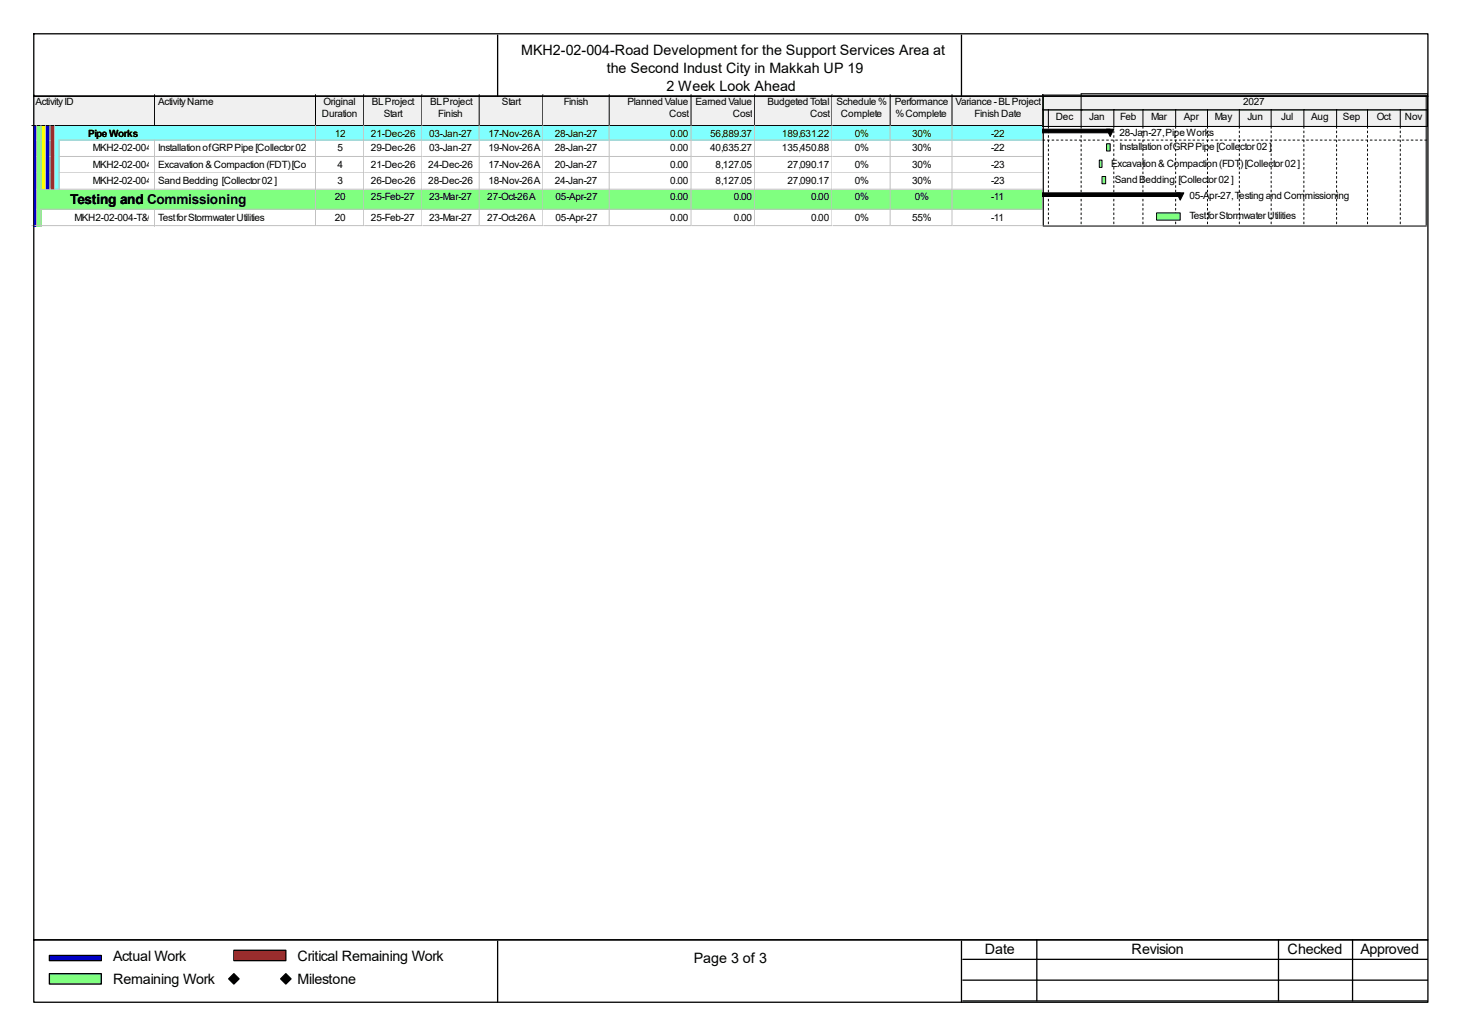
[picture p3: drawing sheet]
<svg xmlns="http://www.w3.org/2000/svg" width="297mm" height="210mm" viewBox="0 0 297 210" stroke-linecap="round" stroke-linejoin="round" font-family="sans-serif">
<path d="M6.6 19.2h25v6.5h-25z" fill="#f0f0f0"/>
<path d="M31.4 19.2v6.3h-24.9" fill="none" stroke="#000" stroke-width=".2"/>
<path d="M31.6 19.2h32.6v6.5h-32.6z" fill="#f0f0f0"/>
<path d="M64.1 19.2v6.3h-32.7" fill="none" stroke="#000" stroke-width=".2"/>
<path d="M64.2 19.2h9.8v6.5h-9.8z" fill="#f0f0f0"/>
<path d="M73.8 19.2v6.3h-9.7" fill="none" stroke="#000" stroke-width=".2"/>
<path d="M74 19.2h11.9v6.5h-11.9z" fill="#f0f0f0"/>
<path d="M85.7 19.2v6.3h-11.9" fill="none" stroke="#000" stroke-width=".2"/>
<path d="M85.9 19.2h11.6v6.5h-11.6z" fill="#f0f0f0"/>
<path d="M97.3 19.2v6.3h-11.6" fill="none" stroke="#000" stroke-width=".2"/>
<path d="M97.5 19.2h12.9v6.5h-12.9z" fill="#f0f0f0"/>
<path d="M110.2 19.2v6.3h-12.9" fill="none" stroke="#000" stroke-width=".2"/>
<path d="M110.4 19.2h13.5v6.5h-13.5z" fill="#f0f0f0"/>
<path d="M123.7 19.2v6.3h-13.5" fill="none" stroke="#000" stroke-width=".2"/>
<path d="M123.9 19.2h16.6v6.5h-16.6z" fill="#f0f0f0"/>
<path d="M140.3 19.2v6.3h-16.6" fill="none" stroke="#000" stroke-width=".2"/>
<path d="M140.5 19.2h12.9v6.5h-12.9z" fill="#f0f0f0"/>
<path d="M153.2 19.2v6.3h-12.9" fill="none" stroke="#000" stroke-width=".2"/>
<path d="M153.4 19.2h15.7v6.5h-15.7z" fill="#f0f0f0"/>
<path d="M168.9 19.2v6.3h-15.7" fill="none" stroke="#000" stroke-width=".2"/>
<path d="M169.1 19.2h11.8v6.5h-11.8z" fill="#f0f0f0"/>
<path d="M180.7 19.2v6.3h-11.8" fill="none" stroke="#000" stroke-width=".2"/>
<path d="M180.9 19.2h12.6v6.5h-12.6z" fill="#f0f0f0"/>
<path d="M193.3 19.2v6.3h-12.6" fill="none" stroke="#000" stroke-width=".2"/>
<path d="M193.5 19.2h18.4v6.5h-18.4z" fill="#f0f0f0"/>
<path d="M211.7 19.2v6.3h-18.4" fill="none" stroke="#000" stroke-width=".2"/>
<path d="M6.6 25.7h1v2.9h-1z" fill="#00f"/>
<path d="M7.4 25.5v3.1" fill="none" stroke="#c0c0c0" stroke-width=".2"/>
<path d="M7.6 25.7h.9v2.9h-.9z" fill="#80ff80"/>
<path d="M8.3 25.5v3.1" fill="none" stroke="#c0c0c0" stroke-width=".2"/>
<path d="M8.5 25.7h.9v2.9h-.9z" fill="#ff0"/>
<path d="M9.2 25.5v3.1" fill="none" stroke="#c0c0c0" stroke-width=".2"/>
<path d="M9.4 25.7h.9v2.9h-.9z" fill="#00f"/>
<path d="M10.2 25.5v3.1" fill="none" stroke="#c0c0c0" stroke-width=".2"/>
<path d="M10.3 25.7h1v2.9h-1z" fill="#f00"/>
<path d="M11.1 25.5v3.1" fill="none" stroke="#c0c0c0" stroke-width=".2"/>
<path d="M11.3 25.7h20.3v2.9h-20.3z" fill="#80ffff"/>
<path d="M12 28.4h19.6" fill="none" stroke="#c0c0c0" stroke-width=".2"/>
<path d="M31.6 25.7h32.6v2.9h-32.6z" fill="#80ffff"/>
<path d="M64.1 25.5v2.9h-32.5" fill="none" stroke="#c0c0c0" stroke-width=".2"/>
<path d="M64.2 25.7h9.8v2.9h-9.8z" fill="#80ffff"/>
<path d="M73.8 25.5v2.9h-9.6" fill="none" stroke="#c0c0c0" stroke-width=".2"/>
<path d="M74 25.7h11.9v2.9h-11.9z" fill="#80ffff"/>
<path d="M85.7 25.5v2.9h-11.7" fill="none" stroke="#c0c0c0" stroke-width=".2"/>
<path d="M85.9 25.7h11.6v2.9h-11.6z" fill="#80ffff"/>
<path d="M97.3 25.5v2.9h-11.5" fill="none" stroke="#c0c0c0" stroke-width=".2"/>
<path d="M97.5 25.7h12.9v2.9h-12.9z" fill="#80ffff"/>
<path d="M110.2 25.5v2.9h-12.7" fill="none" stroke="#c0c0c0" stroke-width=".2"/>
<path d="M110.4 25.7h13.5v2.9h-13.5z" fill="#80ffff"/>
<path d="M123.7 25.5v2.9h-13.3" fill="none" stroke="#c0c0c0" stroke-width=".2"/>
<path d="M123.9 25.7h16.6v2.9h-16.6z" fill="#80ffff"/>
<path d="M140.3 25.5v2.9h-16.4" fill="none" stroke="#c0c0c0" stroke-width=".2"/>
<path d="M140.5 25.7h12.9v2.9h-12.9z" fill="#80ffff"/>
<path d="M153.2 25.5v2.9h-12.7" fill="none" stroke="#c0c0c0" stroke-width=".2"/>
<path d="M153.4 25.7h15.7v2.9h-15.7z" fill="#80ffff"/>
<path d="M168.9 25.5v2.9h-15.5" fill="none" stroke="#c0c0c0" stroke-width=".2"/>
<path d="M169.1 25.7h11.8v2.9h-11.8z" fill="#80ffff"/>
<path d="M180.7 25.5v2.9h-11.6" fill="none" stroke="#c0c0c0" stroke-width=".2"/>
<path d="M180.9 25.7h12.6v2.9h-12.6z" fill="#80ffff"/>
<path d="M193.3 25.5v2.9h-12.4" fill="none" stroke="#c0c0c0" stroke-width=".2"/>
<path d="M193.5 25.7h18.4v2.9h-18.4z" fill="#80ffff"/>
<path d="M211.7 25.5v2.9h-18.2" fill="none" stroke="#c0c0c0" stroke-width=".2"/>
<path d="M6.6 28.6h1v3.3h-1z" fill="#00f"/>
<path d="M7.4 28.4v3.5" fill="none" stroke="#c0c0c0" stroke-width=".2"/>
<path d="M7.6 28.6h.9v3.3h-.9z" fill="#80ff80"/>
<path d="M8.3 28.4v3.5" fill="none" stroke="#c0c0c0" stroke-width=".2"/>
<path d="M8.5 28.6h.9v3.3h-.9z" fill="#ff0"/>
<path d="M9.2 28.4v3.5" fill="none" stroke="#c0c0c0" stroke-width=".2"/>
<path d="M9.4 28.6h.9v3.3h-.9z" fill="#00f"/>
<path d="M10.2 28.4v3.5" fill="none" stroke="#c0c0c0" stroke-width=".2"/>
<path d="M10.3 28.6h1v3.3h-1z" fill="#f00"/>
<path d="M11.1 28.4v3.5" fill="none" stroke="#c0c0c0" stroke-width=".2"/>
<path d="M11.3 28.6h.9v3.3h-.9z" fill="#80ffff"/>
<path d="M12 28.4v3.5" fill="none" stroke="#c0c0c0" stroke-width=".2"/>
<path d="M12.2 28.6h19.4v3.3h-19.4z" fill="#fff"/>
<path d="M12 31.7h19.6M31.4 28.4v3.5" fill="none" stroke="#c0c0c0" stroke-width=".2"/>
<path d="M31.6 28.6h32.6v3.3h-32.6z" fill="#fff"/>
<path d="M64.1 28.4v3.3h-32.5" fill="none" stroke="#c0c0c0" stroke-width=".2"/>
<path d="M64.2 28.6h9.8v3.3h-9.8z" fill="#fff"/>
<path d="M73.8 28.4v3.3h-9.6" fill="none" stroke="#c0c0c0" stroke-width=".2"/>
<path d="M74 28.6h11.9v3.3h-11.9z" fill="#fff"/>
<path d="M85.7 28.4v3.3h-11.7" fill="none" stroke="#c0c0c0" stroke-width=".2"/>
<path d="M85.9 28.6h11.6v3.3h-11.6z" fill="#fff"/>
<path d="M97.3 28.4v3.3h-11.5" fill="none" stroke="#c0c0c0" stroke-width=".2"/>
<path d="M97.5 28.6h12.9v3.3h-12.9z" fill="#fff"/>
<path d="M110.2 28.4v3.3h-12.7" fill="none" stroke="#c0c0c0" stroke-width=".2"/>
<path d="M110.4 28.6h13.5v3.3h-13.5z" fill="#fff"/>
<path d="M123.7 28.4v3.3h-13.3" fill="none" stroke="#c0c0c0" stroke-width=".2"/>
<path d="M123.9 28.6h16.6v3.3h-16.6z" fill="#fff"/>
<path d="M140.3 28.4v3.3h-16.4" fill="none" stroke="#c0c0c0" stroke-width=".2"/>
<path d="M140.5 28.6h12.9v3.3h-12.9z" fill="#fff"/>
<path d="M153.2 28.4v3.3h-12.7" fill="none" stroke="#c0c0c0" stroke-width=".2"/>
<path d="M153.4 28.6h15.7v3.3h-15.7z" fill="#fff"/>
<path d="M168.9 28.4v3.3h-15.5" fill="none" stroke="#c0c0c0" stroke-width=".2"/>
<path d="M169.1 28.6h11.8v3.3h-11.8z" fill="#fff"/>
<path d="M180.7 28.4v3.3h-11.6" fill="none" stroke="#c0c0c0" stroke-width=".2"/>
<path d="M180.9 28.6h12.6v3.3h-12.6z" fill="#fff"/>
<path d="M193.3 28.4v3.3h-12.4" fill="none" stroke="#c0c0c0" stroke-width=".2"/>
<path d="M193.5 28.6h18.4v3.3h-18.4z" fill="#fff"/>
<path d="M211.7 28.4v3.3h-18.2" fill="none" stroke="#c0c0c0" stroke-width=".2"/>
<path d="M6.6 31.9h1v3.4h-1z" fill="#00f"/>
<path d="M7.4 31.7v3.6" fill="none" stroke="#c0c0c0" stroke-width=".2"/>
<path d="M7.6 31.9h.9v3.4h-.9z" fill="#80ff80"/>
<path d="M8.3 31.7v3.6" fill="none" stroke="#c0c0c0" stroke-width=".2"/>
<path d="M8.5 31.9h.9v3.4h-.9z" fill="#ff0"/>
<path d="M9.2 31.7v3.6" fill="none" stroke="#c0c0c0" stroke-width=".2"/>
<path d="M9.4 31.9h.9v3.4h-.9z" fill="#00f"/>
<path d="M10.2 31.7v3.6" fill="none" stroke="#c0c0c0" stroke-width=".2"/>
<path d="M10.3 31.9h1v3.4h-1z" fill="#f00"/>
<path d="M11.1 31.7v3.6" fill="none" stroke="#c0c0c0" stroke-width=".2"/>
<path d="M11.3 31.9h.9v3.4h-.9z" fill="#80ffff"/>
<path d="M12 31.7v3.6" fill="none" stroke="#c0c0c0" stroke-width=".2"/>
<path d="M12.2 31.9h19.4v3.4h-19.4z" fill="#fff"/>
<path d="M12 35.1h19.6M31.4 31.7v3.6" fill="none" stroke="#c0c0c0" stroke-width=".2"/>
<path d="M31.6 31.9h32.6v3.4h-32.6z" fill="#fff"/>
<path d="M64.1 31.7v3.4h-32.5" fill="none" stroke="#c0c0c0" stroke-width=".2"/>
<path d="M64.2 31.9h9.8v3.4h-9.8z" fill="#fff"/>
<path d="M73.8 31.7v3.4h-9.6" fill="none" stroke="#c0c0c0" stroke-width=".2"/>
<path d="M74 31.9h11.9v3.4h-11.9z" fill="#fff"/>
<path d="M85.7 31.7v3.4h-11.7" fill="none" stroke="#c0c0c0" stroke-width=".2"/>
<path d="M85.9 31.9h11.6v3.4h-11.6z" fill="#fff"/>
<path d="M97.3 31.7v3.4h-11.5" fill="none" stroke="#c0c0c0" stroke-width=".2"/>
<path d="M97.5 31.9h12.9v3.4h-12.9z" fill="#fff"/>
<path d="M110.2 31.7v3.4h-12.7" fill="none" stroke="#c0c0c0" stroke-width=".2"/>
<path d="M110.4 31.9h13.5v3.4h-13.5z" fill="#fff"/>
<path d="M123.7 31.7v3.4h-13.3" fill="none" stroke="#c0c0c0" stroke-width=".2"/>
<path d="M123.9 31.9h16.6v3.4h-16.6z" fill="#fff"/>
<path d="M140.3 31.7v3.4h-16.4" fill="none" stroke="#c0c0c0" stroke-width=".2"/>
<path d="M140.5 31.9h12.9v3.4h-12.9z" fill="#fff"/>
<path d="M153.2 31.7v3.4h-12.7" fill="none" stroke="#c0c0c0" stroke-width=".2"/>
<path d="M153.4 31.9h15.7v3.4h-15.7z" fill="#fff"/>
<path d="M168.9 31.7v3.4h-15.5" fill="none" stroke="#c0c0c0" stroke-width=".2"/>
<path d="M169.1 31.9h11.8v3.4h-11.8z" fill="#fff"/>
<path d="M180.7 31.7v3.4h-11.6" fill="none" stroke="#c0c0c0" stroke-width=".2"/>
<path d="M180.9 31.9h12.6v3.4h-12.6z" fill="#fff"/>
<path d="M193.3 31.7v3.4h-12.4" fill="none" stroke="#c0c0c0" stroke-width=".2"/>
<path d="M193.5 31.9h18.4v3.4h-18.4z" fill="#fff"/>
<path d="M211.7 31.7v3.4h-18.2" fill="none" stroke="#c0c0c0" stroke-width=".2"/>
<path d="M6.6 35.3h1v3.3h-1z" fill="#00f"/>
<path d="M7.4 35.1v3.5" fill="none" stroke="#c0c0c0" stroke-width=".2"/>
<path d="M7.6 35.3h.9v3.3h-.9z" fill="#80ff80"/>
<path d="M8.3 35.1v3.5" fill="none" stroke="#c0c0c0" stroke-width=".2"/>
<path d="M8.5 35.3h.9v3.3h-.9z" fill="#ff0"/>
<path d="M8.3 38.4h1.1M9.2 35.1v3.5" fill="none" stroke="#c0c0c0" stroke-width=".2"/>
<path d="M9.4 35.3h.9v3.3h-.9z" fill="#00f"/>
<path d="M9.2 38.4h1.1M10.2 35.1v3.5" fill="none" stroke="#c0c0c0" stroke-width=".2"/>
<path d="M10.3 35.3h1v3.3h-1z" fill="#f00"/>
<path d="M10.2 38.4h1.1M11.1 35.1v3.5" fill="none" stroke="#c0c0c0" stroke-width=".2"/>
<path d="M11.3 35.3h.9v3.3h-.9z" fill="#80ffff"/>
<path d="M11.1 38.4h1.1M12 35.1v3.5" fill="none" stroke="#c0c0c0" stroke-width=".2"/>
<path d="M12.2 35.3h19.4v3.3h-19.4z" fill="#fff"/>
<path d="M12 38.4h19.6M31.4 35.1v3.5" fill="none" stroke="#c0c0c0" stroke-width=".2"/>
<path d="M31.6 35.3h32.6v3.3h-32.6z" fill="#fff"/>
<path d="M64.1 35.1v3.3h-32.5" fill="none" stroke="#c0c0c0" stroke-width=".2"/>
<path d="M64.2 35.3h9.8v3.3h-9.8z" fill="#fff"/>
<path d="M73.8 35.1v3.3h-9.6" fill="none" stroke="#c0c0c0" stroke-width=".2"/>
<path d="M74 35.3h11.9v3.3h-11.9z" fill="#fff"/>
<path d="M85.7 35.1v3.3h-11.7" fill="none" stroke="#c0c0c0" stroke-width=".2"/>
<path d="M85.9 35.3h11.6v3.3h-11.6z" fill="#fff"/>
<path d="M97.3 35.1v3.3h-11.5" fill="none" stroke="#c0c0c0" stroke-width=".2"/>
<path d="M97.5 35.3h12.9v3.3h-12.9z" fill="#fff"/>
<path d="M110.2 35.1v3.3h-12.7" fill="none" stroke="#c0c0c0" stroke-width=".2"/>
<path d="M110.4 35.3h13.5v3.3h-13.5z" fill="#fff"/>
<path d="M123.7 35.1v3.3h-13.3" fill="none" stroke="#c0c0c0" stroke-width=".2"/>
<path d="M123.9 35.3h16.6v3.3h-16.6z" fill="#fff"/>
<path d="M140.3 35.1v3.3h-16.4" fill="none" stroke="#c0c0c0" stroke-width=".2"/>
<path d="M140.5 35.3h12.9v3.3h-12.9z" fill="#fff"/>
<path d="M153.2 35.1v3.3h-12.7" fill="none" stroke="#c0c0c0" stroke-width=".2"/>
<path d="M153.4 35.3h15.7v3.3h-15.7z" fill="#fff"/>
<path d="M168.9 35.1v3.3h-15.5" fill="none" stroke="#c0c0c0" stroke-width=".2"/>
<path d="M169.1 35.3h11.8v3.3h-11.8z" fill="#fff"/>
<path d="M180.7 35.1v3.3h-11.6" fill="none" stroke="#c0c0c0" stroke-width=".2"/>
<path d="M180.9 35.3h12.6v3.3h-12.6z" fill="#fff"/>
<path d="M193.3 35.1v3.3h-12.4" fill="none" stroke="#c0c0c0" stroke-width=".2"/>
<path d="M193.5 35.3h18.4v3.3h-18.4z" fill="#fff"/>
<path d="M211.7 35.1v3.3h-18.2" fill="none" stroke="#c0c0c0" stroke-width=".2"/>
<path d="M6.6 38.6h1v4h-1z" fill="#00f"/>
<path d="M7.4 38.4v4.2" fill="none" stroke="#c0c0c0" stroke-width=".2"/>
<path d="M7.6 38.6h24v4h-24z" fill="#80ff80"/>
<path d="M8.3 42.5h23.3" fill="none" stroke="#c0c0c0" stroke-width=".2"/>
<path d="M31.6 38.6h32.6v4h-32.6z" fill="#80ff80"/>
<path d="M64.1 38.4v4.1h-32.5" fill="none" stroke="#c0c0c0" stroke-width=".2"/>
<path d="M64.2 38.6h9.8v4h-9.8z" fill="#80ff80"/>
<path d="M73.8 38.4v4.1h-9.6" fill="none" stroke="#c0c0c0" stroke-width=".2"/>
<path d="M74 38.6h11.9v4h-11.9z" fill="#80ff80"/>
<path d="M85.7 38.4v4.1h-11.7" fill="none" stroke="#c0c0c0" stroke-width=".2"/>
<path d="M85.9 38.6h11.6v4h-11.6z" fill="#80ff80"/>
<path d="M97.3 38.4v4.1h-11.5" fill="none" stroke="#c0c0c0" stroke-width=".2"/>
<path d="M97.5 38.6h12.9v4h-12.9z" fill="#80ff80"/>
<path d="M110.2 38.4v4.1h-12.7" fill="none" stroke="#c0c0c0" stroke-width=".2"/>
<path d="M110.4 38.6h13.5v4h-13.5z" fill="#80ff80"/>
<path d="M123.7 38.4v4.1h-13.3" fill="none" stroke="#c0c0c0" stroke-width=".2"/>
<path d="M123.9 38.6h16.6v4h-16.6z" fill="#80ff80"/>
<path d="M140.3 38.4v4.1h-16.4" fill="none" stroke="#c0c0c0" stroke-width=".2"/>
<path d="M140.5 38.6h12.9v4h-12.9z" fill="#80ff80"/>
<path d="M153.2 38.4v4.1h-12.7" fill="none" stroke="#c0c0c0" stroke-width=".2"/>
<path d="M153.4 38.6h15.7v4h-15.7z" fill="#80ff80"/>
<path d="M168.9 38.4v4.1h-15.5" fill="none" stroke="#c0c0c0" stroke-width=".2"/>
<path d="M169.1 38.6h11.8v4h-11.8z" fill="#80ff80"/>
<path d="M180.7 38.4v4.1h-11.6" fill="none" stroke="#c0c0c0" stroke-width=".2"/>
<path d="M180.9 38.6h12.6v4h-12.6z" fill="#80ff80"/>
<path d="M193.3 38.4v4.1h-12.4" fill="none" stroke="#c0c0c0" stroke-width=".2"/>
<path d="M193.5 38.6h18.4v4h-18.4z" fill="#80ff80"/>
<path d="M211.7 38.4v4.1h-18.2" fill="none" stroke="#c0c0c0" stroke-width=".2"/>
<path d="M6.6 42.6h1v3.4h-1z" fill="#00f"/>
<path d="M6.5 45.8h1.1M7.4 42.5v3.5" fill="none" stroke="#c0c0c0" stroke-width=".2"/>
<path d="M7.6 42.6h.9v3.4h-.9z" fill="#80ff80"/>
<path d="M7.4 45.8h1.1M8.3 42.5v3.5" fill="none" stroke="#c0c0c0" stroke-width=".2"/>
<path d="M8.5 42.6h23.1v3.4h-23.1z" fill="#fff"/>
<path d="M8.3 45.8h23.3M31.4 42.5v3.5" fill="none" stroke="#c0c0c0" stroke-width=".2"/>
<path d="M31.6 42.6h32.6v3.4h-32.6z" fill="#fff"/>
<path d="M64.1 42.5v3.3h-32.5" fill="none" stroke="#c0c0c0" stroke-width=".2"/>
<path d="M64.2 42.6h9.8v3.4h-9.8z" fill="#fff"/>
<path d="M73.8 42.5v3.3h-9.6" fill="none" stroke="#c0c0c0" stroke-width=".2"/>
<path d="M74 42.6h11.9v3.4h-11.9z" fill="#fff"/>
<path d="M85.7 42.5v3.3h-11.7" fill="none" stroke="#c0c0c0" stroke-width=".2"/>
<path d="M85.9 42.6h11.6v3.4h-11.6z" fill="#fff"/>
<path d="M97.3 42.5v3.3h-11.5" fill="none" stroke="#c0c0c0" stroke-width=".2"/>
<path d="M97.5 42.6h12.9v3.4h-12.9z" fill="#fff"/>
<path d="M110.2 42.5v3.3h-12.7" fill="none" stroke="#c0c0c0" stroke-width=".2"/>
<path d="M110.4 42.6h13.5v3.4h-13.5z" fill="#fff"/>
<path d="M123.7 42.5v3.3h-13.3" fill="none" stroke="#c0c0c0" stroke-width=".2"/>
<path d="M123.9 42.6h16.6v3.4h-16.6z" fill="#fff"/>
<path d="M140.3 42.5v3.3h-16.4" fill="none" stroke="#c0c0c0" stroke-width=".2"/>
<path d="M140.5 42.6h12.9v3.4h-12.9z" fill="#fff"/>
<path d="M153.2 42.5v3.3h-12.7" fill="none" stroke="#c0c0c0" stroke-width=".2"/>
<path d="M153.4 42.6h15.7v3.4h-15.7z" fill="#fff"/>
<path d="M168.9 42.5v3.3h-15.5" fill="none" stroke="#c0c0c0" stroke-width=".2"/>
<path d="M169.1 42.6h11.8v3.4h-11.8z" fill="#fff"/>
<path d="M180.7 42.5v3.3h-11.6" fill="none" stroke="#c0c0c0" stroke-width=".2"/>
<path d="M180.9 42.6h12.6v3.4h-12.6z" fill="#fff"/>
<path d="M193.3 42.5v3.3h-12.4" fill="none" stroke="#c0c0c0" stroke-width=".2"/>
<path d="M193.5 42.6h18.4v3.4h-18.4z" fill="#fff"/>
<path d="M211.7 42.5v3.3h-18.2" fill="none" stroke="#c0c0c0" stroke-width=".2"/>
<path d="M211.7 19.2h77.9v26.8h-77.9z" fill="#fff"/>
<path d="M211.7 19.2h77.7v6.5h-77.7z" fill-rule="evenodd" fill="#f0f0f0" stroke="#000" stroke-width=".2"/>
<g fill="none" stroke="#000" stroke-width=".2">
<path d="M212.8 25.7v.3M212.8 26.6v.4M212.8 27.5v.4M212.8 28.4v.4M212.8 29.4v.3M212.8 30.3v.3M212.8 31.2v.4M212.8 32.1v.4M212.8 33v.4M212.8 34v.3M212.8 34.9v.4M212.8 35.8v.4"/>
<path d="M212.8 36.7v.4M212.8 37.7v.3M212.8 38.6v.3M212.8 39.5v.4M219.5 25.7v.3M219.5 26.6v.4M219.5 27.5v.4M219.5 28.4v.4M219.5 29.4v.3M219.5 30.3v.3M219.5 31.2v.4M219.5 32.1v.4"/>
<path d="M219.5 33v.4M219.5 34v.3M219.5 34.9v.4M219.5 35.8v.4M219.5 36.7v.4M219.5 37.7v.3M219.5 38.6v.3M219.5 39.5v.4M226.1 25.7v.3M226.1 26.6v.4M226.1 27.5v.4M226.1 28.4v.4"/>
<path d="M226.1 29.4v.3M226.1 30.3v.3M226.1 31.2v.4M226.1 32.1v.4M226.1 33v.4M226.1 34v.3M226.1 34.9v.4M226.1 35.8v.4M226.1 36.7v.4M226.1 37.7v.3M226.1 38.6v.3M226.1 39.5v.4"/>
<path d="M232 25.7v.3M232 26.6v.4M232 27.5v.4M232 28.4v.4M232 29.4v.3M232 30.3v.3M232 31.2v.4M232 32.1v.4M232 33v.4M232 34v.3M232 34.9v.4M232 35.8v.4"/>
<path d="M232 36.7v.4M232 37.7v.3M232 38.6v.3M232 39.5v.4M238.7 25.7v.3M238.7 26.6v.4M238.7 27.5v.4M238.7 28.4v.4M238.7 29.4v.3M238.7 30.3v.3M238.7 31.2v.4M238.7 32.1v.4"/>
<path d="M238.7 33v.4M238.7 34v.3M238.7 34.9v.4M238.7 35.8v.4M238.7 36.7v.4M238.7 37.7v.3M238.7 38.6v.3M238.7 39.5v.4M245.1 25.7v.3M245.1 26.6v.4M245.1 27.5v.4M245.1 28.4v.4"/>
<path d="M245.1 29.4v.3M245.1 30.3v.3M245.1 31.2v.4M245.1 32.1v.4M245.1 33v.4M245.1 34v.3M245.1 34.9v.4M245.1 35.8v.4M245.1 36.7v.4M245.1 37.7v.3M245.1 38.6v.3M245.1 39.5v.4"/>
<path d="M251.6 25.7v.3M251.6 26.6v.4M251.6 27.5v.4M251.6 28.4v.4M251.6 29.4v.3M251.6 30.3v.3M251.6 31.2v.4M251.6 32.1v.4M251.6 33v.4M251.6 34v.3M251.6 34.9v.4M251.6 35.8v.4"/>
<path d="M251.6 36.7v.4M251.6 37.7v.3M251.6 38.6v.3M251.6 39.5v.4M258.1 25.7v.3M258.1 26.6v.4M258.1 27.5v.4M258.1 28.4v.4M258.1 29.4v.3M258.1 30.3v.3M258.1 31.2v.4M258.1 32.1v.4"/>
<path d="M258.1 33v.4M258.1 34v.3M258.1 34.9v.4M258.1 35.8v.4M258.1 36.7v.4M258.1 37.7v.3M258.1 38.6v.3M258.1 39.5v.4M264.7 25.7v.3M264.7 26.6v.4M264.7 27.5v.4M264.7 28.4v.4"/>
<path d="M264.7 29.4v.3M264.7 30.3v.3M264.7 31.2v.4M264.7 32.1v.4M264.7 33v.4M264.7 34v.3M264.7 34.9v.4M264.7 35.8v.4M264.7 36.7v.4M264.7 37.7v.3M264.7 38.6v.3M264.7 39.5v.4"/>
<path d="M271.4 25.7v.3M271.4 26.6v.4M271.4 27.5v.4M271.4 28.4v.4M271.4 29.4v.3M271.4 30.3v.3M271.4 31.2v.4M271.4 32.1v.4M271.4 33v.4M271.4 34v.3M271.4 34.9v.4M271.4 35.8v.4"/>
<path d="M271.4 36.7v.4M271.4 37.7v.3M271.4 38.6v.3M271.4 39.5v.4M277.6 25.7v.3M277.6 26.6v.4M277.6 27.5v.4M277.6 28.4v.4M277.6 29.4v.3M277.6 30.3v.3M277.6 31.2v.4M277.6 32.1v.4"/>
<path d="M277.6 33v.4M277.6 34v.3M277.6 34.9v.4M277.6 35.8v.4M277.6 36.7v.4M277.6 37.7v.3M277.6 38.6v.3M277.6 39.5v.4M284.3 25.7v.3M284.3 26.6v.4M284.3 27.5v.4M284.3 28.4v.4"/>
<path d="M284.3 29.4v.3M284.3 30.3v.3M284.3 31.2v.4M284.3 32.1v.4M284.3 33v.4M284.3 34v.3M284.3 34.9v.4M284.3 35.8v.4M284.3 36.7v.4M284.3 37.7v.3M284.3 38.6v.3M284.3 39.5v.4"/>
<path d="M212.8 40.4v.4M212.8 41.3v.4M212.8 42.3v.3M212.8 43.2v.4M212.8 44.1v.4M212.8 45v.4M219.5 40.4v.4M219.5 41.3v.4M219.5 42.3v.3M219.5 43.2v.4M219.5 44.1v.4M219.5 45v.4"/>
<path d="M226.1 40.4v.4M226.1 41.3v.4M226.1 42.3v.3M226.1 43.2v.4M226.1 44.1v.4M226.1 45v.4M232 40.4v.4M232 41.3v.4M232 42.3v.3M232 43.2v.4M232 44.1v.4M232 45v.4"/>
<path d="M238.7 40.4v.4M238.7 41.3v.4M238.7 42.3v.3M238.7 43.2v.4M238.7 44.1v.4M238.7 45v.4M245.1 40.4v.4M245.1 41.3v.4M245.1 42.3v.3M245.1 43.2v.4M245.1 44.1v.4M245.1 45v.4"/>
<path d="M251.6 40.4v.4M251.6 41.3v.4M251.6 42.3v.3M251.6 43.2v.4M251.6 44.1v.4M251.6 45v.4M258.1 40.4v.4M258.1 41.3v.4M258.1 42.3v.3M258.1 43.2v.4M258.1 44.1v.4M258.1 45v.4"/>
<path d="M264.7 40.4v.4M264.7 41.3v.4M264.7 42.3v.3M264.7 43.2v.4M264.7 44.1v.4M264.7 45v.4M271.4 40.4v.4M271.4 41.3v.4M271.4 42.3v.3M271.4 43.2v.4M271.4 44.1v.4M271.4 45v.4"/>
<path d="M277.6 40.4v.4M277.6 41.3v.4M277.6 42.3v.3M277.6 43.2v.4M277.6 44.1v.4M277.6 45v.4M284.3 40.4v.4M284.3 41.3v.4M284.3 42.3v.3M284.3 43.2v.4M284.3 44.1v.4M284.3 45v.4"/>
</g>
<g fill="#f0f0f0">
<path d="M211.7 19.2h77.9v6.3h-77.9z"/>
<path d="M211.7 22.1h1.2v3.4h-1.2z"/>
</g>
<path d="M211.7 22.2h1.3v3.5h-1.3z" fill="none" stroke="#000" stroke-width=".2"/>
<path d="M212.9 22.1h6.6v3.4h-6.6z" fill="#f0f0f0"/>
<path d="M212.8 22.2h6.9v3.5h-6.9z" fill="none" stroke="#000" stroke-width=".2"/>
<path d="M219.5 22.1h6.6v3.4h-6.6z" fill="#f0f0f0"/>
<path d="M219.5 22.2h6.8v3.5h-6.8z" fill="none" stroke="#000" stroke-width=".2"/>
<path d="M226.1 22.1h5.9v3.4h-5.9z" fill="#f0f0f0"/>
<path d="M226.1 22.2h6.1v3.5h-6.1z" fill="none" stroke="#000" stroke-width=".2"/>
<path d="M232 22.1h6.7v3.4h-6.7z" fill="#f0f0f0"/>
<path d="M232 22.2h6.9v3.5h-6.9z" fill="none" stroke="#000" stroke-width=".2"/>
<path d="M238.7 22.1h6.5v3.4h-6.5z" fill="#f0f0f0"/>
<path d="M238.7 22.2h6.6v3.5h-6.6z" fill="none" stroke="#000" stroke-width=".2"/>
<path d="M245.2 22.1h6.4v3.4h-6.4z" fill="#f0f0f0"/>
<path d="M245.1 22.2h6.7v3.5h-6.7z" fill="none" stroke="#000" stroke-width=".2"/>
<path d="M251.6 22.1h6.5v3.4h-6.5z" fill="#f0f0f0"/>
<path d="M251.6 22.2h6.6v3.5h-6.6z" fill="none" stroke="#000" stroke-width=".2"/>
<path d="M258.1 22.1h6.6v3.4h-6.6z" fill="#f0f0f0"/>
<path d="M258.1 22.2h6.8v3.5h-6.8z" fill="none" stroke="#000" stroke-width=".2"/>
<path d="M264.7 22.1h6.7v3.4h-6.7z" fill="#f0f0f0"/>
<path d="M264.7 22.2h6.8v3.5h-6.8z" fill="none" stroke="#000" stroke-width=".2"/>
<path d="M271.4 22.1h6.2v3.4h-6.2z" fill="#f0f0f0"/>
<path d="M271.4 22.2h6.4v3.5h-6.4z" fill="none" stroke="#000" stroke-width=".2"/>
<path d="M277.6 22.1h6.7v3.4h-6.7z" fill="#f0f0f0"/>
<path d="M277.6 22.2h6.9v3.5h-6.9z" fill="none" stroke="#000" stroke-width=".2"/>
<path d="M284.3 22.1h5.3v3.4h-5.3z" fill="#f0f0f0"/>
<path d="M284.3 22.2h5.5v3.5h-5.5z" fill="none" stroke="#000" stroke-width=".2"/>
<path d="M211.7 19.2h7.8v2.9h-7.8z" fill="#f0f0f0"/>
<path d="M211.7 19.2v3.1h8v-3.1" fill="none" stroke="#000" stroke-width=".2"/>
<path d="M219.5 19.2h70.1v2.9h-70.1z" fill="#f0f0f0"/>
<path d="M219.5 19h70.3v3.3h-70.3z" fill="none" stroke="#000" stroke-width=".2"/>
<g fill="#000" stroke="#000" stroke-width=".2">
<path d="M224.6 26.2h1.5l-.7 1.5z"/>
<path d="M211.7 26.2h13.7v.8h-13.7z" fill-rule="evenodd"/>
</g>
<path d="M224.6 29.2h.8v1.4h-.8z" fill-rule="evenodd" fill="#80ff80" stroke="#000" stroke-width=".2"/>
<g fill="none" stroke="#000" stroke-width=".2">
<path d="M211.7 28.4h.4M212.7 28.4h.3M213.6 28.4h.3M214.5 28.4h.4M215.4 28.4h.4M216.3 28.4h.4M217.3 28.4h.3M218.2 28.4h.4M219.1 28.4h.4M220 28.4h.4M221 28.4h.3M221.9 28.4h.3"/>
<path d="M222.8 28.4h.4M223.7 28.4h.4M224.6 28.4h.4M225.6 28.4h.3M226.5 28.4h.4M227.4 28.4h.4M228.3 28.4h.4M229.3 28.4h.3M230.2 28.4h.4M231.1 28.4h.4M232 28.4h.4M233 28.4h.3"/>
<path d="M233.9 28.4h.3M234.8 28.4h.4M235.7 28.4h.4M236.6 28.4h.4M237.6 28.4h.3M238.5 28.4h.4M239.4 28.4h.4M240.3 28.4h.4M241.3 28.4h.3M242.2 28.4h.4M243.1 28.4h.4M244 28.4h.4"/>
<path d="M245 28.4h.3M245.9 28.4h.3M246.8 28.4h.4M247.7 28.4h.4M248.6 28.4h.4M249.6 28.4h.3M250.5 28.4h.4M251.4 28.4h.4M252.3 28.4h.4M253.3 28.4h.3M254.2 28.4h.4M255.1 28.4h.4"/>
<path d="M256 28.4h.4M257 28.4h.3M257.9 28.4h.3M258.8 28.4h.4M259.7 28.4h.4M260.6 28.4h.4M261.6 28.4h.3M262.5 28.4h.4M263.4 28.4h.4M264.3 28.4h.4M265.3 28.4h.3M266.2 28.4h.4"/>
<path d="M267.1 28.4h.4M268 28.4h.4M269 28.4h.3M269.9 28.4h.3M270.8 28.4h.4M271.7 28.4h.4M272.6 28.4h.4M273.6 28.4h.3M274.5 28.4h.4M275.4 28.4h.4M276.3 28.4h.4M277.3 28.4h.3"/>
<path d="M278.2 28.4h.4M279.1 28.4h.4M280 28.4h.4M281 28.4h.3M281.9 28.4h.3M282.8 28.4h.4M283.7 28.4h.4M284.6 28.4h.4M285.6 28.4h.3M286.5 28.4h.4M287.4 28.4h.4M288.3 28.4h.4"/>
<path d="M289.3 28.4h.3"/>
</g>
<g fill="#80ff80" stroke="#000" stroke-width=".2">
<path d="M223.2 32.5h.5v1.5h-.5z" fill-rule="evenodd"/>
<path d="M223.7 35.8h.8v1.5h-.8z" fill-rule="evenodd"/>
</g>
<g fill="#000" stroke="#000" stroke-width=".2">
<path d="M238.9 39.1h1.4l-.7 1.5z"/>
<path d="M211.7 39.1h27.9v.8h-27.9z" fill-rule="evenodd"/>
</g>
<path d="M234.8 43.2h4.8v1.5h-4.8z" fill-rule="evenodd" fill="#80ff80" stroke="#000" stroke-width=".2"/>
<g fill="#000">
<path d="M211.7 19.2h77.9v.2h-77.9zM211.7 45.8h77.9v.2h-77.9z" fill-rule="evenodd"/>
<path d="M211.7 19.4h.2v26.4h-.2zM289.4 19.4h.2v26.4h-.2z" fill-rule="evenodd"/>
</g>
<path d="M6.9 6.8v12.7h283v-12.6h-283M101 7.1v12.4M195.2 7.1v12.4" fill="none" stroke="#000" stroke-width=".26"/>
<path d="M10 193.9h10.6v1h-10.6z" fill-rule="evenodd" fill="#00f" stroke="#000" stroke-width=".26"/>
<path d="M10 197.6h10.6v2.1h-10.6z" fill-rule="evenodd" fill="#80ff80" stroke="#000" stroke-width=".26"/>
<path d="M47.5 192.8h10.5v2.1h-10.5z" fill-rule="evenodd" fill="#f00" stroke="#000" stroke-width=".26"/>
<g fill="#000" stroke="#000" stroke-width=".26">
<path d="M46.4 198.6l1.1-1 1 1-1 1.1z" fill-rule="evenodd"/>
<path d="M57 198.6l1-1 1.1 1-1.1 1.1z" fill-rule="evenodd"/>
</g>
<path d="M6.9 19.3v171.4h283v-171.2h-283M6.9 190.7v12.7h283v-12.7h-283M101 191v12.4M195.2 191v12.4M195.5 194.7h94.4M195.5 198.9h94.4M210.5 190.7v12.4M259.6 190.7v12.4M274.6 190.7v12.4M195.5 203.1h94.4" fill="none" stroke="#000" stroke-width=".26"/>
<g font-size="2.9">
<text x="105.8" y="11.1">MKH2-02-004-Road Development for the Support Services Area at</text>
<text x="123.2" y="14.8">the Second Indust City in Makkah UP 19</text>
<text x="135.3" y="18.5">2 Week Look Ahead</text>
<text x="22.9" y="194.9">Actual Work</text>
<text x="60.4" y="194.9">Critical Remaining Work</text>
<text x="140.8" y="195.5">Page 3 of 3</text>
<text x="199.9" y="193.6">Date</text>
<text x="229.7" y="193.6">Revision</text>
<text x="261.4" y="193.6">Checked</text>
<text x="276.2" y="193.6">Approved</text>
<text x="22.9" y="199.7">Remaining Work</text>
<text x="60.4" y="199.7">Milestone</text>
</g>
<text font-size="2.8" x="14.2" y="41.4">Testing and Commissioning</text>
<g font-size="2">
<text x="7.2" y="21.3">Activity ID</text>
<text x="32.1" y="21.3">Activity Name</text>
<text x="65.4" y="23.7">Duration</text>
<text x="65.7" y="21.3">Original</text>
<text x="75.5" y="21.3">BL Project</text>
<text x="77.9" y="23.7">Start</text>
<text x="87.3" y="21.3">BL Project</text>
<text x="89" y="23.7">Finish</text>
<text x="101.9" y="21.3">Start</text>
<text x="114.5" y="21.3">Finish</text>
<text x="127.4" y="21.3">Planned Value</text>
<text x="135.8" y="23.7">Cost</text>
<text x="141.2" y="21.3">Earned Value</text>
<text x="148.8" y="23.7">Cost</text>
<text x="155.8" y="21.3">Budgeted Total</text>
<text x="164.5" y="23.7">Cost</text>
<text x="169.8" y="21.3">Schedule %</text>
<text x="170.7" y="23.7">Complete</text>
<text x="181.7" y="21.3">Performance</text>
<text x="181.8" y="23.7">% Complete</text>
<text x="194" y="21.3">Variance - BL Project</text>
<text x="197.9" y="23.7">Finish Date</text>
<text x="252.3" y="21.3">2027</text>
<text x="17.9" y="27.7">Pipe Works</text>
<text x="67.9" y="27.7">12</text>
<text x="75.3" y="27.7">21-Dec-26</text>
<text x="87.1" y="27.7">03-Jan-27</text>
<text x="99.1" y="27.7">17-Nov-26 A</text>
<text x="112.6" y="27.7">28-Jan-27</text>
<text x="136.1" y="27.7">0.00</text>
<text x="144.2" y="27.7">56,889.37</text>
<text x="158.7" y="27.7">189,631.22</text>
<text x="173.5" y="27.7">0%</text>
<text x="185.2" y="27.7">30%</text>
<text x="201.2" y="27.7">-22</text>
<text x="214.3" y="24.4">Dec</text>
<text x="221.1" y="24.4">Jan</text>
<text x="227.2" y="27.6">28-Jan-27, Pipe Works</text>
<text x="227.4" y="24.4">Feb</text>
<text x="233.7" y="24.4">Mar</text>
<text x="240.3" y="24.4">Apr</text>
<text x="246.6" y="24.4">May</text>
<text x="253.3" y="24.4">Jun</text>
<text x="260.1" y="24.4">Jul</text>
<text x="266.2" y="24.4">Aug</text>
<text x="272.6" y="24.4">Sep</text>
<text x="279.5" y="24.4">Oct</text>
<text x="285.2" y="24.4">Nov</text>
<text x="18.8" y="30.7">MKH2-02-004-CNS-2200</text>
<text x="18.8" y="34">MKH2-02-004-CNS-1960</text>
<text x="32.1" y="30.7">Installation of GRP Pipe [Collector 02 ]</text>
<text x="32.1" y="34">Excavation &amp; Compaction (FDT) [Collector 02 ]</text>
<text x="68.5" y="30.7">5</text>
<text x="68.5" y="34">4</text>
<text x="75.3" y="30.7">29-Dec-26</text>
<text x="75.3" y="34">21-Dec-26</text>
<text x="87" y="34">24-Dec-26</text>
<text x="87.1" y="30.7">03-Jan-27</text>
<text x="99.1" y="30.7">19-Nov-26 A</text>
<text x="99.1" y="34">17-Nov-26 A</text>
<text x="112.6" y="30.7">28-Jan-27</text>
<text x="112.6" y="34">20-Jan-27</text>
<text x="136.1" y="30.7">0.00</text>
<text x="136.1" y="34">0.00</text>
<text x="144.2" y="30.7">40,635.27</text>
<text x="145.3" y="34">8,127.05</text>
<text x="158.7" y="30.7">135,450.88</text>
<text x="159.9" y="34">27,090.17</text>
<text x="173.5" y="30.7">0%</text>
<text x="173.5" y="34">0%</text>
<text x="185.2" y="30.7">30%</text>
<text x="185.2" y="34">30%</text>
<text x="201.2" y="30.7">-22</text>
<text x="201.2" y="34">-23</text>
<text x="225.6" y="33.8">Excavation &amp; Compaction (FDT) [Collector 02 ]</text>
<text x="227.2" y="30.5">Installation of GRP Pipe [Collector 02 ]</text>
<text x="18.8" y="37.3">MKH2-02-004-CNS-2080</text>
<text x="32.1" y="37.3">Sand Bedding [Collector 02 ]</text>
<text x="67.9" y="40.7">20</text>
<text x="68.5" y="37.3">3</text>
<text x="75.3" y="37.3">26-Dec-26</text>
<text x="75.3" y="40.7">25-Feb-27</text>
<text x="87" y="37.3">28-Dec-26</text>
<text x="87.1" y="40.7">23-Mar-27</text>
<text x="98.9" y="40.7">27-Oct-26 A</text>
<text x="99.1" y="37.3">18-Nov-26 A</text>
<text x="112.6" y="37.3">24-Jan-27</text>
<text x="112.8" y="40.7">05-Apr-27</text>
<text x="136.1" y="37.3">0.00</text>
<text x="136.1" y="40.7">0.00</text>
<text x="145.3" y="37.3">8,127.05</text>
<text x="149" y="40.7">0.00</text>
<text x="159.9" y="37.3">27,090.17</text>
<text x="164.7" y="40.7">0.00</text>
<text x="173.5" y="37.3">0%</text>
<text x="173.5" y="40.7">0%</text>
<text x="185.2" y="37.3">30%</text>
<text x="185.7" y="40.7">0%</text>
<text x="201.2" y="37.3">-23</text>
<text x="201.2" y="40.7">-11</text>
<text x="226.3" y="37.2">Sand Bedding [Collector 02 ]</text>
<text x="241.5" y="40.5">05-Apr-27, Testing and Commissioning</text>
<text x="15.2" y="44.7">MKH2-02-004-T&amp;C-1000</text>
<text x="32.1" y="44.7">Test for Stormwater Utilities</text>
<text x="67.9" y="44.7">20</text>
<text x="75.3" y="44.7">25-Feb-27</text>
<text x="87.1" y="44.7">23-Mar-27</text>
<text x="98.9" y="44.7">27-Oct-26 A</text>
<text x="112.8" y="44.7">05-Apr-27</text>
<text x="136.1" y="44.7">0.00</text>
<text x="149" y="44.7">0.00</text>
<text x="164.7" y="44.7">0.00</text>
<text x="173.5" y="44.7">0%</text>
<text x="185.2" y="44.7">55%</text>
<text x="201.2" y="44.7">-11</text>
<text x="241.5" y="44.5">Test for Stormwater Utilities</text>
</g>
</svg>
